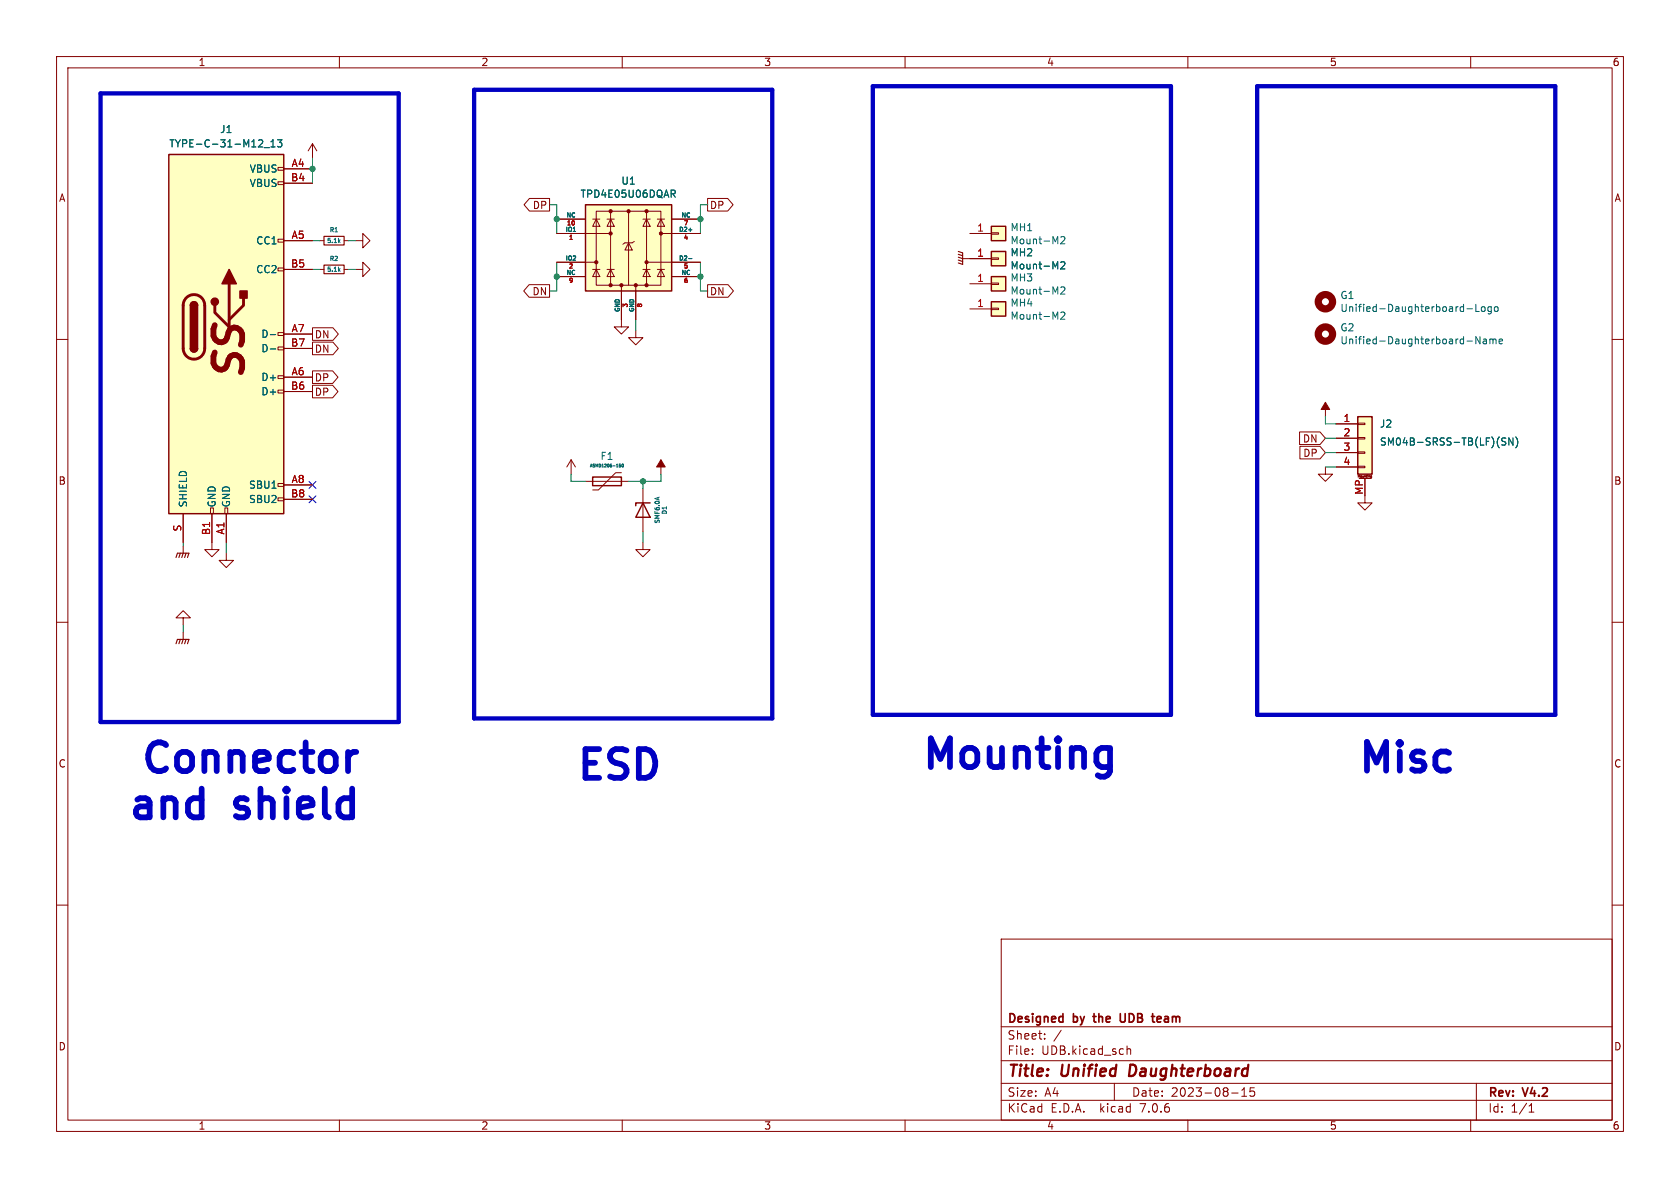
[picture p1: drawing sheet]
<svg xmlns="http://www.w3.org/2000/svg" width="297mm" height="210mm" viewBox="0 0 297 210" stroke-linecap="round" stroke-linejoin="round" font-family="sans-serif">
<g fill="none" stroke="#840000" stroke-width=".18">
<path d="M10 10h277v190h-277zM12 12h273v186h-273zM60 10v2M110 10v2M160 10v2M210 10v2M260 10v2M49.1 29.6h1.1v.5h-1.1zM49.1 32.1h1.1v.5h-1.1zM50.2 29.8h5M50.2 32.4h5M55.2 25.4l-.7 1.3"/>
<path d="M55.2 25.4v2.5M55.2 25.4l.8 1.3M93.6 35.1h3.6v2.2h-3.6l-1-1.1zM98.4 38.7h5.1M104.8 38.7h1.2M105.4 37.3h11.4v13.1h-11.4zM105.4 38.7l.6 1.3h-1.2zM107.3 38.7h1.3M107.9 38.7l.7 1.3h-1.3zM107.9 37.3v13.1M111.1 37.3v13.1M113.7 38.7h1.2"/>
<path d="M114.3 38.7l.6 1.3h-1.2zM114.3 37.3v13.1M116.2 38.7h1.3M116.8 38.7l.7 1.3h-1.3zM118.7 38.7h5.1M125.1 35.1h3.6l.9 1.1-.9 1.1h-3.6zM10 60h2M49.1 58.8h1.1v.5h-1.1zM49.1 47.4h1.1v.5h-1.1zM49.1 42.3h1.1v.5h-1.1zM50.2 42.5h5M50.2 59.1h5"/>
<path d="M50.2 47.6h5M55.2 57.9h3.7l.9 1.2-.9 1.1h-3.7zM56.5 42.5h.8M56.5 47.6h.8M60.8 42.5h.8M60.8 47.6h.8M62.9 47.6h1.2v-1.2l1.3 1.2-1.3 1.3v-1.3M62.9 42.5h1.2v-1.2l1.3 1.2-1.3 1.3v-1.3M93.5 50.3h3.7v2.2h-3.7l-.9-1.1zM98.4 41.3h9.5M98.4 46.4h7M98.4 48.9h5.1"/>
<path d="M104.8 47.6h1.2M105.4 47.6l.6 1.3h-1.2zM107.3 47.6h1.3M107.9 47.6l.7 1.3h-1.3zM109.9 50.4v7.4h1.2l-1.2 1.3-1.3-1.3h1.3M111.1 42.9l.7 1.3h-1.3zM112.1 42.7l-.3 .2h-1.3l-.4 .3M112.4 58.4v1.3h1.3l-1.3 1.3-1.3-1.3h1.3M112.4 50.4v6.1M113.7 47.6h1.2M114.3 47.6l.6 1.3h-1.2zM114.3 46.4h9.5"/>
<path d="M116.2 47.6h1.3M116.8 47.6l.7 1.3h-1.3zM116.8 41.3h7M118.7 48.9h5.1M125.1 50.3h3.6l1 1.1-1 1.1h-3.6zM170.2 45.7h5.1M171.4 41.3h3.9M171.4 50.2h3.9M171.4 54.6h3.9M175.3 50h1.2v.3h-1.2zM175.3 41.1h1.2v.3h-1.2zM175.3 54.5h1.2v.2h-1.2z"/>
<path d="M175.3 45.6h1.2v.2h-1.2zM285 60h2M49.1 69h1.1v.5h-1.1zM49.1 66.4h1.1v.5h-1.1zM49.1 61.3h1.1v.5h-1.1zM50.2 66.7h5M50.2 69.2h5M50.2 61.6h5M55.2 65.6h3.6l1 1.1-1 1.1h-3.6zM55.2 60.5h3.7l.9 1.1-.9 1.1h-3.7zM55.2 68.1h3.6l1 1.1-1 1.1h-3.6zM229.7 76.4h3.7l.9 1.1-.9 1.1h-3.7z"/>
<path d="M229.8 78.9h3.6l.9 1.1-.9 1.1h-3.6zM234.3 71.1v2.6M236.2 74.9h3.8M236.2 77.5h3.8M240 79.9h1.3v.2h-1.3zM240 77.3h1.3v.3h-1.3zM240 74.8h1.3v.3h-1.3zM32.4 90.8v5.1M32.4 96.5v1.3M37.2 89.8h.5v1h-.5zM37.5 90.8v6.4h1.2l-1.2 1.2-1.3-1.2h1.3M39.8 89.8h.5v1h-.5z"/>
<path d="M40 97.8v1.3h1.3l-1.3 1.2-1.3-1.2h1.3M40 90.8v5.1M49.1 88h1.1v.5h-1.1zM49.1 85.5h1.1v.5h-1.1zM50.2 85.7h5M50.2 88.3h5M101 81.3l-.8 1.3M101 81.3v2.5M101 81.3l.7 1.3M103.5 85.1h7.6M109.9 83.6h-1.1l-3 3h-1M113.7 95.9v1.3h1.2l-1.2 1.2-1.3-1.2h1.3"/>
<path d="M113.7 86.4v7.6M116.8 81.3v2.5M234.3 82.6v1.2h1.3l-1.3 1.3-1.3-1.3h1.3M236.2 80h3.8M236.2 82.6h3.8M240 82.4h1.3v.3h-1.3zM240.1 84.4v-.4l.1 .3 .2-.3v.4M240.3 84.6h2M241.3 84.6v4.3h1.3l-1.3 1.3-1.3-1.3h1.3M241.6 84v.3M241.8 84h.1M242.3 84.5h.2"/>
<path d="M242.3 84.2v.1l.2 .1M242.3 84.1v.1M242.3 84.1h.2M242.5 84.5h.1M242.5 84.1v.4M10 110h2M32.4 109.2h1.3l-1.3-1.2-1.3 1.2h1.3v1.3M32.4 111.8v1.2M285 110h2M10 160h2M285 160h2M177 166h108v32h-108z"/>
<path d="M60 198v2M110 198v2M160 198v2M177 194.5h108M177 191.5h108M177 187.5h108M177 181.5h108M182.5 186.3v.1M182.5 185.5v.1M184.7 183.6v.1M184.7 182.8v.1M187.6 182.1l-1.3 2"/>
<path d="M197 191.5v3M199.2 184.9v1.5M199.2 185.5l.3-.1 .3 .1 .1 .9M210 198v2M217.7 193.2h1.2M219.5 193.8h.9M219.5 192.7l.5-.4v1.5M221.7 192.3h-.7v.7l.2-.1h.5l.1 .3-.1 .5-.2 .1-.5-.1M260 198v2M261 191.5v6.5M270.3 196.6h.9M270.3 195.5l.4-.4v1.5"/>
</g>
<path d="M199.8 188.2l-.2 2h.5" fill="none" stroke="#840000" stroke-width=".4"/>
<path d="M193.2 179.7h.6M198.1 179.2v1.3l.2 .2 .5-.1M205.1 179.7h-.3l-.2 .2v.7l.5 .1M205.3 180l-.7 .2" fill="none" stroke="#840000" stroke-width=".3"/>
<g fill="#ffffc2" stroke="#ffffc2" stroke-width=".18">
<path d="M29.8 27.3h20.4v63.5h-20.4z"/>
<path d="M240 73.7h2.6v10.1h-2.6z"/>
<path d="M103.5 36.2h15.2v15.2h-15.2z"/>
<path d="M175.3 48.9h2.5v2.5h-2.5z"/>
<path d="M175.3 40h2.5v2.5h-2.5z"/>
<path d="M175.3 53.3h2.5v2.6h-2.5z"/>
<path d="M175.3 44.5h2.5v2.5h-2.5z"/>
</g>
<path d="M29.8 27.3h20.4v63.5h-20.4zM103.5 36.2h15.2v15.2h-15.2zM33.7 54a.64 .64 0 0 1 .6-.7 .64 .64 0 0 1 .6 .7M175.3 48.9h2.5v2.5h-2.5zM175.3 40h2.5v2.5h-2.5zM175.3 53.3h2.5v2.6h-2.5zM175.3 44.5h2.5v2.5h-2.5zM33.7 61.6a.64 .64 0 0 0 .6 .6 .64 .64 0 0 0 .6-.6M240 73.7h2.6v10.1h-2.6zM104.8 84.3h5.1v1.6h-5.1zM113.7 88.9l1.2 2.5h-2.5zM114.9 88.9h-2.5v.5" fill="none" stroke="#840000" stroke-width=".25"/>
<path d="M32.9 52.6a1.9 1.9 0 0 1 2.1-.4 1.9 1.9 0 0 1 1.2 1.8v7.6a1.91 1.91 0 0 1-1.9 1.9 1.91 1.91 0 0 1-1.9-1.9v-7.8l.2-.6zM38 54v1.2l2.5 2.6M40.5 50.2v8.9M43.1 52.7v1.3l-2.6 2.5" fill="none" stroke="#840000" stroke-width=".51"/>
<g fill="#840000" stroke="#840000" stroke-width=".25">
<path d="M33.7 61.6h1.2a.64 .64 0 0 1-.6 .6 .64 .64 0 0 1-.6-.6z"/>
<path d="M33.7 54h1.2v7.6h-1.2z"/>
<path d="M33.8 53.5a.64 .64 0 0 1 .7-.1 .64 .64 0 0 1 .4 .6h-1.2z"/>
<path d="M40.5 47.6l1.3 2.6h-2.6z"/>
<path d="M42.4 51.4h1.3v1.3h-1.3z"/>
<circle cx="38" cy="53.3" r=".63"/>
</g>
<g fill="none" stroke="#006464" stroke-width=".18">
<path d="M45.7 26h.7M46.4 24.8v.5M46.7 26.1h1M47.9 26h.7M47.9 25.1l.4-.4v1.3M49 24.7h.8l-.4 .5 .4 .1v.6l-.2 .1-.6-.1M118.7 33.6h.4l.3 .2-.1 .4-.6 .1M119 34.3l.4 .6M47.8 59.2h.9M59.9 42.6l.2 .3M59.9 47.7l.2 .3M60.1 42.4l-.3 .3"/>
<path d="M60.1 47.5l-.3 .3M101.3 40.9h.5M121.7 40.6h.6M121.7 45.7h.6M187.5 50.8l.5-.1 .3 .4-.8 .9h.8M187.5 42l.5-.2 .3 .4-.8 .9h.8M187.5 46.4l.5-.1 .3 .3-.8 .9h.8M187.5 55.3l.5-.1 .3 .3-.8 .9h.8M259.3 54.6h1M260.9 53.8v1.3h.6M261.6 59.5v1.3l-.7-1.3v1.3M261.9 54.3l.2-.1 .4 .1v.5l-.1 .2-.3 .1-.2-.2z"/>
<path d="M262.2 60h.5l.1 .8M263.4 59.9v.9M263.6 54.3l-.3-.1-.3 .3 .2 .5h.4M263.6 54.2v1l-.2 .3-.3-.1M264.2 54.3l.2-.1 .4 .1v.5l-.1 .2-.3 .1-.2-.2zM47.8 61.7h.9M262.8 60.2l-.4 .1-.2 .2 .2 .3 .4-.1M263.4 60.1l.4-.2 .1 .2M263.9 60.1l.2-.2 .3 .1 .1 .8M263.9 60.1v.7M265 60.4l.6-.2v-.2l-.4-.1-.2 .2 .1 .6h.5M266.2 77.5l-.5-.1-.2 .3 .1 .3 .5 .2v.4l-.1 .1-.5-.1"/>
<path d="M267.5 77.4v1.3l-.7-1.3v1.3M268 77.2a1.46 1.46 0 0 1 0 2M109.5 82.5h.1M109.7 82h-.2v.3h.2v.2h-.2M110 82.5h.1M110 82.1v.4M110 82.1l.1-.1a.25 .25 0 0 1 .1 .3 .25 .25 0 0 1-.2 .2M110 82.1h.1M116.5 87.9l-.7 .2"/>
</g>
<g fill="#840000" stroke="#840000" stroke-width=".18">
<path d="M116.8 81.3l.8 1.3h-1.5z"/>
<path d="M234.3 71.1l.8 1.3h-1.5z"/>
<circle cx="105.4" cy="46.4" r=".28"/>
<circle cx="107.9" cy="50.4" r=".28"/>
<circle cx="107.9" cy="41.3" r=".28"/>
<circle cx="107.9" cy="37.3" r=".28"/>
<circle cx="109.9" cy="50.4" r=".28"/>
<circle cx="111.1" cy="37.3" r=".28"/>
<circle cx="114.3" cy="50.4" r=".28"/>
<circle cx="114.3" cy="46.4" r=".28"/>
<circle cx="114.3" cy="37.3" r=".28"/>
<circle cx="116.8" cy="41.3" r=".28"/>
<circle cx="112.4" cy="50.4" r=".28"/>
</g>
<path d="M100.5 39.1l.1-.1v.8M101.1 39.2l.2-.2 .2 .2M121 39h.5l-.3 .8M100.7 46.7l.3-.1 .2 .2M100.7 49.3l.2-.1 .3 .1M100.9 41.7l.1-.1v.7M110.4 54l-.3-.2v.4M112.8 53.8l-.1 .1 .1 .3M121.2 41.5l-.1 .6M121.4 49.2l-.3 .2M121.5 46.6h-.4v.4" fill="none" stroke="#a90000" stroke-width=".18"/>
<g fill="none" stroke="#840000" stroke-width=".2">
<path d="M57.3 41.8h3.5v1.5h-3.5zM57.3 46.9h3.5v1.5h-3.5zM169.4 44.5l.8 .2v2l-.8-.2M169.4 45l.8 .2M169.4 45.5l.8 .2M169.4 46l.8 .2M31.1 98.6l.3-.8h2l-.3 .8M31.9 97.8l-.3 .8M32.4 97.8l-.3 .8M32.9 97.8l-.3 .8M31.1 113.8l.3-.8h2l-.3 .8M31.9 113l-.3 .8"/>
<path d="M32.4 113l-.3 .8M32.9 113l-.3 .8"/>
</g>
<g fill="none" stroke="#840000" stroke-width="1.3">
<circle cx="234.3" cy="59.1" r="1.27"/>
<circle cx="234.3" cy="53.3" r="1.27"/>
</g>
<path d="M63 132.9a1.3 1.3 0 0 0-1.5 1M195.8 132.2l.4 .3M196.2 132.2v4.1l-.4 .8M196.2 135.4l-.4 .2" fill="none" stroke="#0000c2" stroke-width="1"/>
<path d="M17.8 16.5h52.7v111.1h-52.7zM83.8 15.9h52.7v111.1h-52.7zM154.3 15.2h52.7v111.2h-52.7zM222.2 15.2h52.8v111.2h-52.8z" fill="none" stroke="#0000c2" stroke-width=".76"/>
<g fill="none" stroke="#009600" stroke-width=".18">
<path d="M55.2 27.9v4.5M97.2 36.2h1.2v5.1M125.1 36.2h-1.3v5.1M55.2 47.6h1.3M55.2 42.5h1.3M61.6 47.6h1.3M61.6 42.5h1.3M98.4 46.4v5h-1.2M112.4 56.5v1.9M123.8 46.4v5h1.3M234.3 73.7v1.2h1.9M234.3 77.5h1.9"/>
<path d="M32.4 95.9v.6M40 95.9v1.9M101 83.8v1.3h2.5M113.7 85.1v1.3M113.7 94v1.9M116.8 83.8v1.3h-5.7M234.3 80h1.9M234.3 82.6h1.9M32.4 110.5v1.3"/>
</g>
<path d="M54.6 87.7l1.3 1.2M54.6 85.1l1.3 1.2M55.9 87.7l-1.3 1.2M55.9 85.1l-1.3 1.2" fill="none" stroke="#000084" stroke-width=".18"/>
<g fill="#009600" stroke="#009600" stroke-width=".18">
<circle cx="123.8" cy="48.9" r=".46"/>
<circle cx="123.8" cy="38.7" r=".46"/>
<circle cx="98.4" cy="48.9" r=".46"/>
<circle cx="113.7" cy="85.1" r=".46"/>
<circle cx="98.4" cy="38.7" r=".46"/>
<circle cx="55.2" cy="29.8" r=".46"/>
</g>
<text font-size="7.1" fill="#840000" x="44.6" y="67.8" transform="rotate(-90 44.6 67.8)">SS</text>
<g font-size="7.1" fill="#0000c2">
<text x="23.9" y="137">Connector</text>
<text x="162" y="136.3">Mounting</text>
<text x="239.1" y="136.9">Misc</text>
<text x="100.9" y="138.2">ESD</text>
<text x="21.7" y="145.2">and</text>
<text x="41.4" y="145.2">shield</text>
</g>
<g font-size="2.8" fill="#840000">
<text x="178" y="190.9">Title:</text>
<text x="187.7" y="190.9">Unified</text>
<text x="200.5" y="190.9">Daughterboard</text>
</g>
<g font-size="2.1" fill="#840000">
<text x="178" y="184">Sheet:</text>
<text x="178" y="181.2">Designed</text>
<text x="189.8" y="181.2">by</text>
<text x="194.1" y="181.2">the</text>
<text x="199.3" y="181.2">UDB</text>
<text x="205.6" y="181.2">team</text>
<text x="178" y="186.7">File:</text>
<text x="184.1" y="186.7">UDB.kicad_sch</text>
<text x="178" y="196.9">KiCad</text>
<text x="178" y="194.1">Size:</text>
<text x="184.7" y="194.1">A4</text>
<text x="185.7" y="196.9">E.D.A.</text>
<text x="194.6" y="196.9">kicad</text>
<text x="200" y="194.1">Date:</text>
<text x="201.8" y="196.9">7.0.6</text>
<text x="207" y="194.1">2023-08-15</text>
<text x="263" y="194.3">Rev:</text>
<text x="263" y="196.9">Id:</text>
<text x="267.1" y="196.9">1/1</text>
<text x="269.4" y="194.3">V4.2</text>
</g>
<g font-size="1.8" fill="#840000">
<text x="35" y="11.9">1</text>
<text x="85" y="11.9">2</text>
<text x="135" y="11.9">3</text>
<text x="185" y="11.9">4</text>
<text x="235" y="11.9">5</text>
<text x="285" y="11.9">6</text>
<text x="10.3" y="35.9">A</text>
<text x="285.3" y="35.9">A</text>
<text x="94.1" y="37.1">DP</text>
<text x="125.4" y="37.1">DP</text>
<text x="94" y="52.4">DN</text>
<text x="125.4" y="52.4">DN</text>
<text x="55.6" y="62.5">DN</text>
<text x="55.6" y="60">DN</text>
<text x="55.6" y="67.6">DP</text>
<text x="55.6" y="70.2">DP</text>
<text x="230.2" y="78.4">DN</text>
<text x="230.3" y="81">DP</text>
<text x="10.3" y="85.9">B</text>
<text x="285.3" y="85.9">B</text>
<text x="10.3" y="135.9">C</text>
<text x="285.3" y="135.9">C</text>
<text x="10.3" y="185.9">D</text>
<text x="285.3" y="185.9">D</text>
<text x="35" y="199.9">1</text>
<text x="85" y="199.9">2</text>
<text x="135" y="199.9">3</text>
<text x="185" y="199.9">4</text>
<text x="235" y="199.9">5</text>
<text x="285" y="199.9">6</text>
</g>
<g font-size="1.8" fill="#006464">
<text x="38.8" y="23.7">J1</text>
<text x="29.8" y="26.3">TYPE-C-31-M12_13</text>
<text x="44" y="30.7">VBUS</text>
<text x="44" y="33.2">VBUS</text>
<text x="102.5" y="35.2">TPD4E05U06DQAR</text>
<text x="109.8" y="32.8">U1</text>
<text x="178.5" y="41.1">MH1</text>
<text x="45.2" y="43.4">CC1</text>
<text x="178.5" y="43.4">Mount-M2</text>
<text x="178.5" y="45.5">MH2</text>
<text x="178.5" y="47.8">Mount-M2</text>
<text x="45.2" y="48.5">CC2</text>
<text x="178.5" y="50">MH3</text>
<text x="178.5" y="52.3">Mount-M2</text>
<text x="236.9" y="53.1">G1</text>
<text x="46.1" y="59.9">D-</text>
<text x="178.5" y="54.4">MH4</text>
<text x="178.5" y="56.7">Mount-M2</text>
<text x="236.9" y="58.8">G2</text>
<text x="236.9" y="55.3">Unified-Daughterboard-Logo</text>
<text x="46.1" y="62.5">D-</text>
<text x="236.9" y="61.1">Unified-Daughterboard-Name</text>
<text x="46.1" y="67.5">D+</text>
<text x="46.1" y="70.1">D+</text>
<text x="243.8" y="75.8">J2</text>
<text x="106.1" y="81.5">F1</text>
<text x="243.8" y="79">SM04B-SRSS-TB(LF)(SN)</text>
<text x="33.2" y="89.8" transform="rotate(-90 33.2 89.8)">SHIELD</text>
<text x="38.3" y="89.8" transform="rotate(-90 38.3 89.8)">GND</text>
<text x="40.9" y="89.8" transform="rotate(-90 40.9 89.8)">GND</text>
<text x="43.9" y="86.6">SBU1</text>
<text x="43.9" y="89.1">SBU2</text>
</g>
<g font-size="1.8" fill="#a90000">
<text x="51.5" y="29.6">A4</text>
<text x="51.4" y="32.1">B4</text>
<text x="172.6" y="41">1</text>
<text x="51.4" y="47.4">B5</text>
<text x="51.5" y="42.3">A5</text>
<text x="172.6" y="45.5">1</text>
<text x="172.6" y="49.9">1</text>
<text x="51.5" y="58.8">A7</text>
<text x="172.6" y="54.4">1</text>
<text x="51.4" y="61.3">B7</text>
<text x="51.4" y="69">B6</text>
<text x="51.5" y="66.4">A6</text>
<text x="237.4" y="74.7">1</text>
<text x="237.4" y="77.2">2</text>
<text x="237.4" y="79.8">3</text>
<text x="237.4" y="82.3">4</text>
<text x="51.4" y="88">B8</text>
<text x="51.5" y="85.5">A8</text>
<text x="241" y="87.6" transform="rotate(-90 241 87.6)">MP</text>
<text x="32.1" y="94.1" transform="rotate(-90 32.1 94.1)">S</text>
<text x="37.2" y="94.7" transform="rotate(-90 37.2 94.7)">B1</text>
<text x="39.8" y="94.6" transform="rotate(-90 39.8 94.6)">A1</text>
</g>
<g font-size="1.1" fill="#006464">
<text x="58.2" y="41.2">R1</text>
<text x="99.9" y="41">IO1</text>
<text x="100" y="38.5">NC</text>
<text x="119.9" y="41">D2+</text>
<text x="120.4" y="38.5">NC</text>
<text x="120.8" y="40.2">7</text>
<text x="57.7" y="43.2">5.1k</text>
<text x="58.2" y="46.3">R2</text>
<text x="99.9" y="46.1">IO2</text>
<text x="100.4" y="47.8">2</text>
<text x="119.9" y="46.1">D2-</text>
<text x="120.8" y="47.8">5</text>
<text x="57.7" y="48.2">5.1k</text>
<text x="100" y="48.6">NC</text>
<text x="120.4" y="48.6">NC</text>
<text x="109.6" y="55.3" transform="rotate(-90 109.6 55.3)">GND</text>
<text x="111.3" y="54.5" transform="rotate(-90 111.3 54.5)">3</text>
<text x="112.1" y="55.3" transform="rotate(-90 112.1 55.3)">GND</text>
<text x="116.8" y="92.7" transform="rotate(-90 116.8 92.7)">SMF6.0A</text>
<text x="118.1" y="91.1" transform="rotate(-90 118.1 91.1)">D1</text>
</g>
<g font-size="1.1" fill="#a90000">
<text x="100.1" y="40.2">10</text>
<text x="100.4" y="42.7">1</text>
<text x="120.8" y="42.7">4</text>
<text x="100.4" y="50.4">9</text>
<text x="120.8" y="50.4">6</text>
<text x="113.9" y="54.5" transform="rotate(-90 113.9 54.5)">8</text>
</g>
<text font-size=".7" fill="#006464" x="104.2" y="82.8">ASMD1206-150</text>
<text font-size=".5" fill="#840000" x="239.8" y="84.6">Mounting</text>
</svg>
